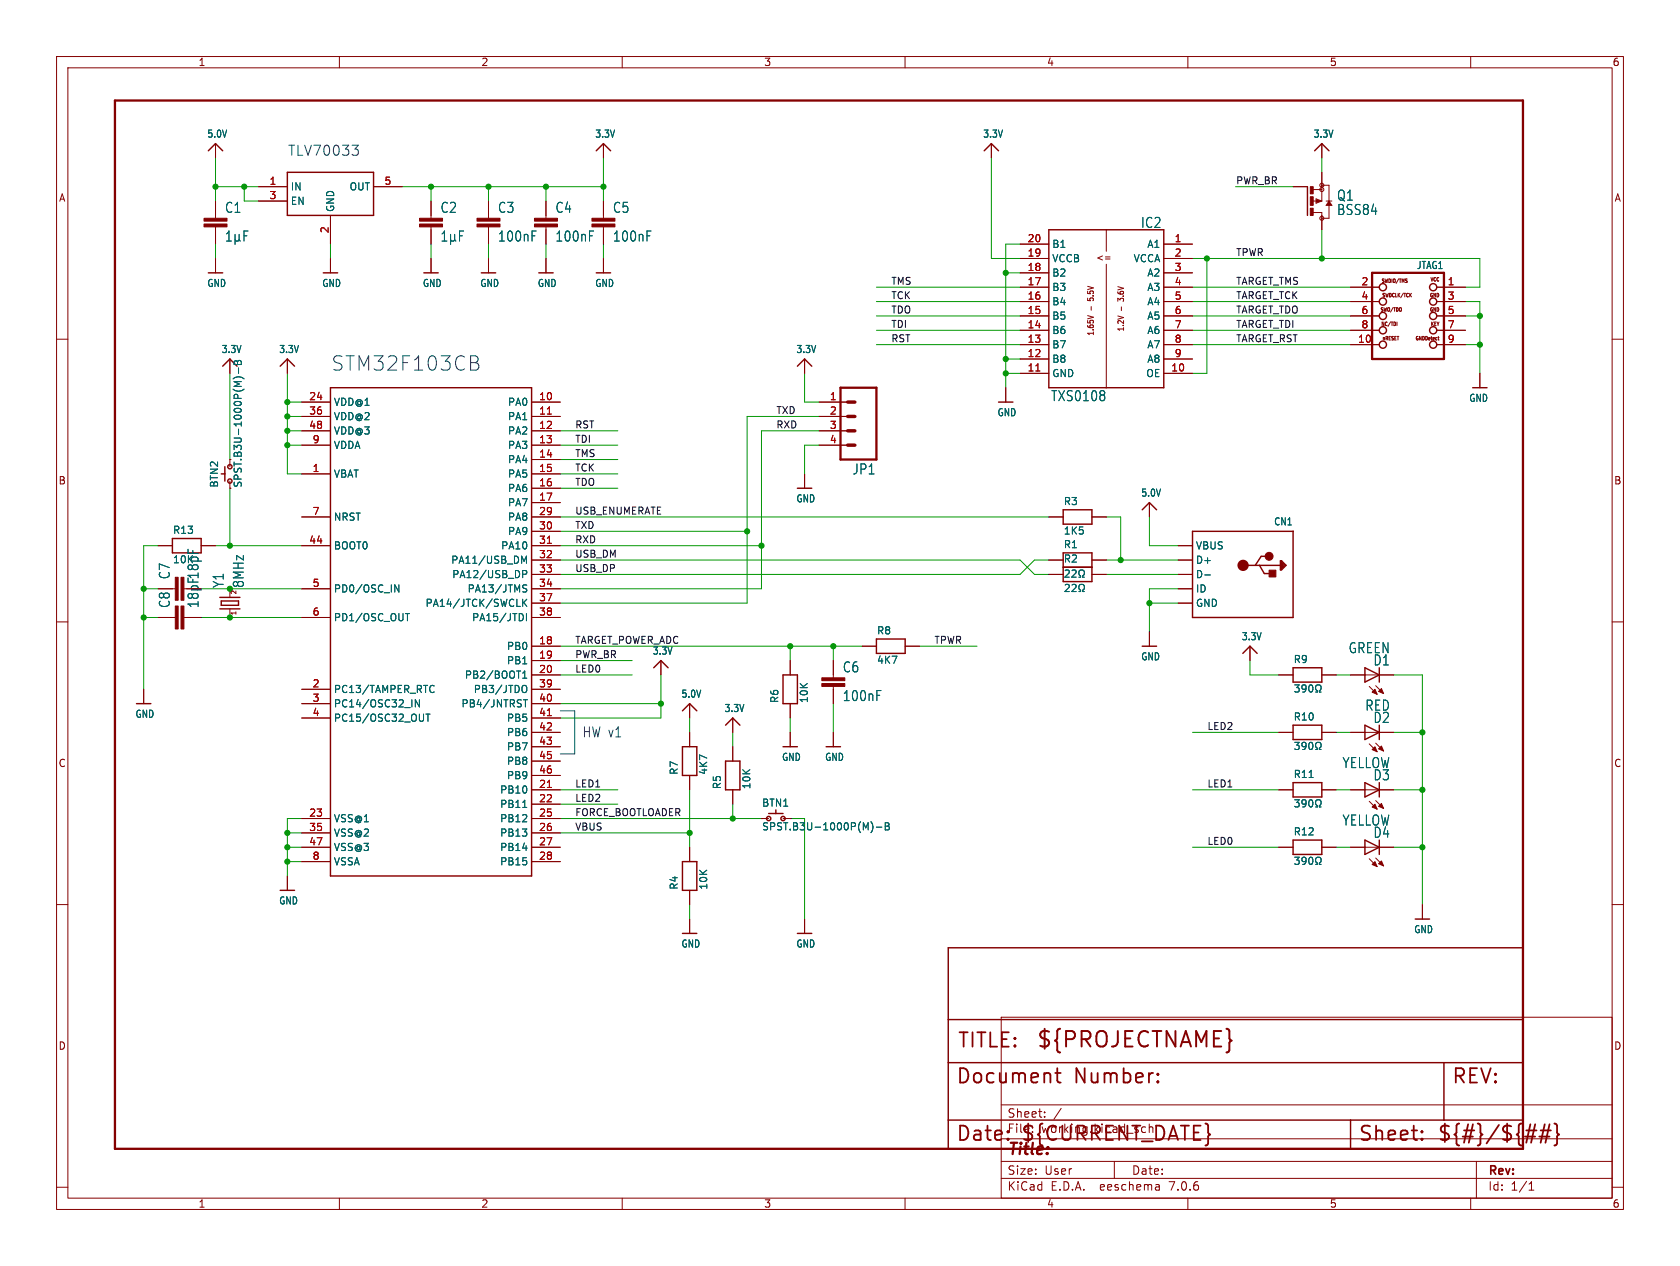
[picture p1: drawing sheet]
<svg xmlns="http://www.w3.org/2000/svg" width="297mm" height="224mm" viewBox="0 0 297 224" stroke-linecap="round" stroke-linejoin="round" font-family="sans-serif">
<g fill="none" stroke="#840000" stroke-width=".18">
<path d="M10 10h277v203.9h-277zM12 12h273v199.9h-273zM60 10v2M110 10v2M160 10v2M210 10v2M260 10v2M38.1 25.4v2.5M38.1 35.6v3M45.7 35.6h5.1M45.7 33h5.1M58.4 38.1v5.1"/>
<path d="M66 33h5.1M76.2 35.6v3M86.4 35.6v3M96.5 35.6v3M106.7 25.4v2.5M106.7 35.6v3M175.3 25.4v2.5M228.6 33h2.5M232.2 37.6h1.5v3M232.2 35.6h1.5M232.2 33.5h1.5M232.7 35.2l1 .4-1 .3z"/>
<path d="M233.7 32.8h1.2v5.8h-1.2M233.7 25.4v2.5M233.7 30.5v5.1M234.4 35.6h1.1M234.9 35.6l.6 .7h-1.1zM10 60h2M38.1 40.1v3.1M38.1 45.7v2.6M58.4 45.7v2.6M76.2 40.1v3.1M76.2 45.7v2.6M86.4 40.1v3.1"/>
<path d="M86.4 45.7v2.6M96.5 40.1v3.1M96.5 45.7v2.6M106.7 40.1v3.1M106.7 45.7v2.6M180.3 43.2h5.1M180.3 58.4h5.1M180.3 55.9h5.1M180.3 53.3h5.1M180.3 50.8h5.1M180.3 48.3h5.1M180.3 45.7h5.1"/>
<path d="M192.3 55.8l1 .3M195.4 45.4h.8M195.4 45.8h.8M195.6 40.6v3.9M195.6 46.7v21.9M205.7 43.2h5.1M205.7 58.4h5.1M205.7 55.9h5.1M205.7 53.3h5.1M205.7 50.8h5.1M205.7 48.3h5.1M205.7 45.7h5.1"/>
<path d="M238.8 58.4h5M238.8 55.9h5M238.8 53.3h5M238.8 50.8h5M247 57v.6M248.7 49.7h.1M248.7 49.3l.1 .1M248.7 49.7v.3M249.3 52.2l.2 .3M249.5 51.9l-.3 .3M254 58.4h5.1M254 55.9h5.1"/>
<path d="M254 53.3h5.1M254 50.8h5.1M254.2 59.7h.2M254.3 59.5v.5l.1 .1M285 60h2M40.6 63.5v2.5M50.8 63.5v2.5M53.3 71.1h5.1M53.3 73.7h5.1M53.3 76.2h5.1M53.3 78.7h5.1M94 71.1h5.1"/>
<path d="M94 73.7h5.1M94 76.2h5.1M94 78.7h5.1M142.2 63.5v2.5M144.8 71.1h5.1M144.8 73.7h5.1M144.8 76.2h5.1M144.8 78.7h5.1M177.8 68.6v2.5M180.3 66h5.1M180.3 63.5h5.1M180.3 61h5.1"/>
<path d="M205.7 66h5.1M205.7 63.5h5.1M205.7 61h5.1M238.8 61h5M254 61h5.1M261.6 66v2.6M27.9 96.5h2.6M35.6 96.5h2.5M40.6 86.4h.1M40.6 81.3h.1M40.6 81.3v1.3M40.6 85.1v1.3"/>
<path d="M53.3 96.5h5.1M53.3 91.4h5.1M53.3 83.8h5.1M94 99.1h5.1M94 96.5h5.1M94 91.4h5.1M94 83.8h5.1M94 81.3h5.1M94 86.4h5.1M94 88.9h5.1M94 94h5.1M142.2 83.8v2.6"/>
<path d="M185.4 99.1h2.6M185.4 91.4h2.6M193 99.1h2.6M193 91.4h2.6M203.2 88.9v2.5M208.3 99.1h2.5M208.3 96.5h2.5M10 110h2M27.9 104.1h3.1M27.9 109.2h3.1M32.5 104.1h.5M32.5 109.2h3.1"/>
<path d="M40.6 109.2h.1M40.6 104.1h.1M40.6 104.1v1.6M40.6 107.7v1.5M53.3 104.1h5.1M53.3 109.2h5.1M94 101.6h5.1M94 106.7h5.1M94 104.1h5.1M94 119.4h5.1M94 114.3h5.1M94 116.8h5.1"/>
<path d="M94 109.2h5.1M116.8 116.8v2.6M139.7 116.8v2.6M147.3 116.8v3.1M152.4 114.3h2.5M160 114.3h2.6M185.4 101.6h2.6M193 101.6h2.6M203.2 111.8v2.5M208.3 101.6h2.5M208.3 106.7h2.5M208.3 104.1h2.5"/>
<path d="M221 114.3v2.5M226.1 119.4h2.5M233.7 119.4h2.5M238.8 119.4h7.6M285 110h2M25.4 121.9v2.6M53.3 121.9h5.1M53.3 124.5h5.1M53.3 127h5.1M94 129.5h5.1M94 139.7h5.1M94 121.9h5.1"/>
<path d="M94 124.5h5.1M94 127h5.1M94 132.1h5.1M94 134.6h5.1M94 137.2h5.1M121.9 124.5v2.5M121.9 129.5v2.6M121.9 137.2v2.5M129.5 127v2.5M129.5 132.1v2.5M129.5 139.7v2.5M139.7 124.5v2.5"/>
<path d="M139.7 129.5v2.6M147.3 121.4v3.1M147.3 129.5v2.6M226.1 129.5h2.5M226.1 139.7h2.5M233.7 129.5h2.5M233.7 139.7h2.5M238.8 129.5h7.6M238.8 139.7h7.6M242.1 131.6l1.4 1.4M242.1 121.4l1.4 1.4M243.2 131.4l1.4 1.4"/>
<path d="M243.2 121.3l1.4 1.4M10 160h2M50.8 154.9v2.6M53.3 149.9h5.1M53.3 144.8h5.1M53.3 147.3h5.1M53.3 152.4h5.1M94 149.9h5.1M94 144.8h5.1M94 142.2h5.1M94 147.3h5.1M94 152.4h5.1"/>
<path d="M121.9 149.9v2.5M121.9 157.5v2.5M134.6 144.8h.1M134.6 144.8h1.3M138.4 144.8h1.3M139.7 144.8h.1M226.1 149.9h2.5M233.7 149.9h2.5M238.8 149.9h7.6M242.1 151.9l1.4 1.4M242.1 141.7l1.4 1.4M243.2 151.8l1.4 1.4"/>
<path d="M243.2 141.6l1.4 1.4M285 160h2M121.9 162.6v2.5M142.2 162.6v2.5M177 179.9h108v32h-108zM251.5 160v2.6M177 195.4h108M184.7 197.5v.1M184.7 196.7v.1M187.6 196l-1.3 2M10 210h2M60 211.9v2"/>
<path d="M110 211.9v2M160 211.9v2M177 208.4h108M177 205.4h108M177 201.4h108M197 205.4v3M204.9 209.6l.1 .9M205 210.4l-.2 .1M205 209.9h-.2M210 211.9v2M260 211.9v2M261 205.4v6.5"/>
<path d="M270.3 210.5h.9M270.3 209.4l.4-.4v1.5M285 210h2"/>
<circle cx="233.7" cy="38.6" r=".36"/>
<circle cx="233.7" cy="33.5" r=".36"/>
<circle cx="233.7" cy="32.8" r=".36"/>
</g>
<g fill="none" stroke="#840000" stroke-width=".25">
<path d="M36.8 26.7l1.3-1.3 1.3 1.3M50.8 30.5h15.2v7.6h-15.2zM105.4 26.7l1.3-1.3 1.2 1.3M174 26.7l1.3-1.3 1.2 1.3M231.1 33v5.1M232.4 26.7l1.3-1.3 1.2 1.3M233.2 35.6l-.4-.2v.3l.5-.1M234.9 35.8l.3 .4h-.5zM36.8 48.3h2.6M57.1 48.3h2.6M74.9 48.3h2.6M85.1 48.3h2.5"/>
<path d="M95.2 48.3h2.6M105.4 48.3h2.5M185.4 40.6h20.3v28h-20.3zM39.4 64.8l1.2-1.3 1.3 1.3M49.5 64.8l1.3-1.3 1.3 1.3M58.4 68.6h35.6v86.3h-35.6zM141 64.8l1.2-1.3 1.3 1.3M176.5 71.1h2.6M260.3 68.6h2.6M30.5 95.3h5.1v2.5h-5.1zM39.1 83.8h.7M39.8 82.6v2.5"/>
<path d="M141 86.4h2.5M188 90.2h5v2.5h-5zM188 97.8h5v5.1h-5zM201.9 90.2l1.3-1.3 1.3 1.3M224 98.4h-1l-1.1 1.6M226.4 99.2h.2l.8 .8-.8 .8h-.2zM226.6 99.2v1.4M228.6 94v15.2h-17.8v-15.2h17.8M38.9 107.7h3.5M38.9 105.7h3.5M39.1 106.3h3.1v.8h-3.1zM115.6 118.1l1.2-1.3 1.3 1.3"/>
<path d="M138.4 119.4h2.6v5.1h-2.6zM154.9 113h5.1v2.6h-5.1zM188 100.3h5M201.9 114.3h2.6M219.7 115.6l1.3-1.3 1.2 1.3M219.8 100h6.6M222.7 100l.8 1.4h1.2M227 100v.2l-.2 .2v-.8l.4 .4M228.6 118.1h5.1v2.6h-5.1zM241.3 118.1l2.5 1.3-2.5 1.3zM243.8 118.1v2.6M24.1 124.5h2.6"/>
<path d="M120.6 132.1h2.6v5.1h-2.6zM120.6 125.7l1.3-1.2 1.3 1.2M128.3 134.6h2.5v5.1h-2.5zM128.3 128.3l1.2-1.3 1.3 1.3M138.4 132.1h2.6M146 132.1h2.6M228.6 128.3h5.1v2.5h-5.1zM228.6 138.4h5.1v2.6h-5.1zM241.3 128.3l2.5 1.2-2.5 1.3zM241.3 138.4l2.5 1.3-2.5 1.3zM243.8 128.3v2.5M243.8 138.4v2.6"/>
<path d="M49.5 157.5h2.6M120.6 152.4h2.6v5.1h-2.6zM135.9 143.9h2.5M137.2 143.3v.6M228.6 148.6h5.1v2.5h-5.1zM241.3 148.6l2.5 1.3-2.5 1.2zM243.8 148.6v2.5M120.6 165.1h2.6M141 165.1h2.5M167.6 167.6h101.6v35.6h-101.6zM250.2 162.6h2.5M167.6 198.1h101.6"/>
<path d="M167.6 180.3h101.6M167.6 188h101.6M238.8 198.1v5.1M255.3 188v10.1"/>
<circle cx="244.5" cy="58.4" r=".63"/>
<circle cx="244.5" cy="55.9" r=".63"/>
<circle cx="244.5" cy="53.3" r=".63"/>
<circle cx="244.5" cy="50.8" r=".63"/>
<circle cx="253.4" cy="50.8" r=".63"/>
<circle cx="253.4" cy="55.9" r=".63"/>
<circle cx="253.4" cy="53.3" r=".63"/>
<circle cx="253.4" cy="58.4" r=".63"/>
<circle cx="244.5" cy="61" r=".63"/>
<circle cx="253.4" cy="61" r=".63"/>
<circle cx="40.6" cy="85.1" r=".38"/>
<circle cx="40.6" cy="82.6" r=".38"/>
<circle cx="135.9" cy="144.8" r=".38"/>
<circle cx="138.4" cy="144.8" r=".38"/>
</g>
<g fill="#840000" stroke="#840000" stroke-width=".18">
<path d="M243.1 132.1l.4 .9-.9-.4z"/>
<path d="M243.7 132.5l.5-.5 .4 .8z"/>
<path d="M243.1 152.4l.4 .9-.9-.4z"/>
<path d="M244.2 152.3l.4 .9-.9-.4z"/>
<path d="M231.6 36.8h.6v1.3h-.6z"/>
<path d="M231.6 34.8h.6v1.5h-.6z"/>
<path d="M231.6 33h.6v1.3h-.6z"/>
<path d="M74.2 39.6h4v.5h-4z"/>
<path d="M74.2 38.6h4v.5h-4z"/>
<path d="M224.4 100.9h1.2v1.2h-1.2z"/>
<path d="M243.1 142.2l.4 .9-.9-.4z"/>
<path d="M244.2 142.1l.4 .9-.9-.4z"/>
<path d="M243.1 121.9l.4 .9-.9-.4z"/>
<path d="M244.2 121.8l.4 .9-.9-.4z"/>
<path d="M84.3 39.6h4.1v.5h-4.1z"/>
<path d="M84.3 38.6h4.1v.5h-4.1z"/>
<path d="M104.6 39.6h4.1v.5h-4.1z"/>
<path d="M104.6 38.6h4.1v.5h-4.1z"/>
<path d="M94.5 39.6h4.1v.5h-4.1z"/>
<path d="M94.5 38.6h4.1v.5h-4.1z"/>
<path d="M145.3 120.9h4.1v.5h-4.1z"/>
<path d="M145.3 119.9h4.1v.5h-4.1z"/>
<path d="M32 107.2h.5v4.1h-.5z"/>
<path d="M31 107.2h.5v4.1h-.5z"/>
<path d="M32 102.1h.5v4.1h-.5z"/>
<path d="M31 102.1h.5v4.1h-.5z"/>
<path d="M36.1 39.6h4v.5h-4z"/>
<path d="M36.1 38.6h4v.5h-4z"/>
<circle cx="224.4" cy="98.4" r=".7"/>
</g>
<path d="M96.8 73.2h.7M183.1 65.6h.7M96.8 96.1h.7M96.8 139.3h.7M96.8 126.6h.7" fill="none" stroke="#a90000" stroke-width=".18"/>
<g fill="none" stroke="#006464" stroke-width=".18">
<path d="M40 42.6h.9M40 41.4l.5-.5v1.7M41.6 42.4l.2 .2h.3l.2-.2M41.6 41.5v1.7M42.3 42.4l.2 .2M42.3 41.5v.9M43.1 41.7h.5M43.9 40.9h-.8v1.7M78.1 42.6h.9M78.1 41.4l.5-.5v1.7M79.7 42.4l.2 .2h.3l.2-.2M79.7 41.5v1.7"/>
<path d="M80.4 42.4l.2 .2M80.4 41.5v.9M81.2 41.7h.5M82 40.9h-.8v1.7M94.1 40.9h.7M104.2 40.9h.7M114.4 40.9h.7M41.2 67a1.46 1.46 0 0 1 1.9 0M41.4 63.9l.3-.1 .3 .3 .1-.3h.3l.3 .2v.5h-1.3zM42 64.1v.4M42.2 65.1v.9M195.2 69.3v.4"/>
<path d="M195.2 70v.7M92.2 98.4l.4 .9 .5-.9v1.2M69.8 103.4l.7 1.3v-1.3M71.7 108.5h.7M72 108.5v1.3M91.4 107.3h.6M92.3 108.6l.2 .5-.2 .6M92.4 120h.7M92.4 119.1l.4-.4v1.3M92.4 101.6l.6-.1 .1-.2v-.3l-.7-.1v1.3M92.4 106v1.3M92.5 104l.5 .2 .1 .3-.2 .2h-.5"/>
<path d="M92.5 103.5h.6M92.6 106.5l.5 .8M93.1 108.5v1.3M93.1 106l-.7 .7M188.3 103.5l.5-.1 .2 .3-.7 .9h.7M188.3 100.9l.5-.1 .2 .4-.7 .9h.7M189.5 103.5l.5-.1 .2 .3-.7 .9h.7M189.5 100.9l.5-.1 .2 .4-.7 .9h.7M190.7 102.1h.3v-.3a.54 .54 0 0 1-.2-.7 .54 .54 0 0 1 .7-.2 .58 .58 0 0 1-.1 .9v.3h.3M190.7 104.6h.3v-.2a.54 .54 0 0 1-.2-.8 .54 .54 0 0 1 .7-.2 .58 .58 0 0 1-.1 1v.2h.3M213 101.7h1M74.1 123.8v1.2l-.7-1.2v1.2"/>
<path d="M75.3 126.3h.7M75.7 126.3v1.3M76.2 121.3l.3-.1 .2 .2M76.7 122.4l-.2 .1-.3-.1M92.5 123.8h.8M92.6 121.2a.43 .43 0 0 1 .5 .5v.4a.43 .43 0 0 1-.5 .4M92.9 123.8v1.2M155 122.1h.7M228.9 121.1h.8l-.4 .5 .3 .1v.6l-.2 .1-.5-.1M228.9 131.3h.8l-.4 .5 .3 .1v.5l-.2 .2-.5-.2M230.9 121.7l-.3 .2h-.2l-.2-.2 .1-.5 .3-.1 .2 .2a.84 .84 0 0 1-.3 1.1h-.2M230.9 131.8l-.3 .3h-.2l-.2-.3 .1-.4 .3-.1 .2 .1a.84 .84 0 0 1-.3 1.2h-.2"/>
<path d="M231.4 137.5h.8M231.5 121.3l.2-.2a.68 .68 0 0 1 .4 .7 .68 .68 0 0 1-.4 .6l-.2-.1-.1-.4zM231.5 131.4l.2-.1a.68 .68 0 0 1 .4 .6 .68 .68 0 0 1-.4 .7l-.2-.2-.1-.3zM232.6 122.4h.3v-.2a.54 .54 0 0 1-.3-.8 .54 .54 0 0 1 .8-.2 .58 .58 0 0 1-.2 1v.2h.3M232.6 132.6h.3v-.3a.54 .54 0 0 1-.3-.7 .54 .54 0 0 1 .8-.2 .58 .58 0 0 1-.2 .9v.3h.3M92.4 142.8h.7M154 145.3a1.46 1.46 0 0 1 0 2M154.9 146.3h1M156.5 145.5h.4l.3 .3-.3 .3 .3 .1v.4l-.2 .2h-.5zM156.5 146.1h.4M228.9 151.6h.8l-.4 .5 .3 .1v.6l-.2 .1-.5-.1M228.9 141.5h.8l-.4 .4 .3 .2v.5l-.2 .1-.5-.1"/>
<path d="M230.9 152.2l-.3 .2h-.2l-.2-.2 .1-.5 .3-.1 .2 .1a.84 .84 0 0 1-.3 1.2h-.2M230.9 142l-.3 .2h-.2l-.2-.2 .1-.5h.3l.2 .1a.84 .84 0 0 1-.3 1.1h-.2M231.6 151.7l.1-.1a.68 .68 0 0 1 .4 .7 .68 .68 0 0 1-.4 .6 .84 .84 0 0 1-.1-1.2zM231.6 141.5h.1a.68 .68 0 0 1 .4 .6 .68 .68 0 0 1-.4 .6 .84 .84 0 0 1-.1-1.2zM232.6 152.9h.3v-.3a.54 .54 0 0 1-.3-.7 .54 .54 0 0 1 .8-.2 .58 .58 0 0 1-.2 .9v.3h.3M232.6 142.7h.3v-.2a.54 .54 0 0 1-.3-.8 .54 .54 0 0 1 .8-.2 .58 .58 0 0 1-.2 1v.2h.3"/>
</g>
<path d="M20.3 17.8h248.9v185.4h-248.9zM242.6 48.3h12.7v15.2h-12.7zM148.6 68.6h6.3v12.7h-6.3z" fill="none" stroke="#840000" stroke-width=".41"/>
<g fill="none" stroke="#840000" stroke-width=".32">
<path d="M186.5 189.8h1M186.9 188.9v2.2l.1 .3 .5 .1M204.7 191.2l.1 .2-.1 .1M204.7 191.2l-.1 .2 .1 .1M204.7 189.9v.2M204.7 191.2v.3M204.7 189.9l.1 .1-.1 .1M204.7 189.9l-.1 .1 .1 .1M269.8 199.9h1.8M271.4 198.9l-.7 3.2M272.4 199.9h1.8M273.1 198.9l-.7 3.2"/>
<path d="M273.9 198.9l-.7 3.2M274.8 198.7l.3 .2 .2 .2v1.2l.3 .4-.3 .3v1.2l-.2 .3-.3 .1M178.2 201.4l.1 .1-.1 .1M251.4 201.4l.1 .1-.1 .1M251.4 201.4l-.1 .1 .1 .1M251.4 200.1v.2M251.4 201.4v.2M251.4 200.1l.1 .1-.1 .1M251.4 200.1l-.1 .1 .1 .1M269.6 201h1.8M272.1 201h1.8"/>
</g>
<circle cx="219.8" cy="100" r=".5" fill="none" stroke="#840000" stroke-width="1"/>
<path d="M149.9 71.1h1.2M149.9 73.7h1.2M149.9 76.2h1.2M149.9 78.7h1.2" fill="none" stroke="#840000" stroke-width=".61"/>
<path d="M62.2 25.7h1.1l-.5 .7M63 26.4l.3 .3v.4l-.3 .4M83.2 62.9h.8a.62 .62 0 0 1 .5 .6 .62 .62 0 0 1-.5 .6M83.2 64.1h.8M84 64.1a.68 .68 0 0 1 .7 .7 .68 .68 0 0 1-.5 .7h-1M99.1 125.7h2.5v7.7h-2.5" fill="none" stroke="#0000c2" stroke-width=".18"/>
<g fill="none" stroke="#009600" stroke-width=".18">
<path d="M38.1 33h7.6M38.1 27.9v7.7M43.2 33v2.6h2.5M71.1 33h35.6M76.2 33v2.6M86.4 33v2.6M96.5 33v2.6M106.7 27.9v7.7M175.3 27.9v17.8h5M218.4 33h10.2M233.7 27.9v2.6M38.1 43.2v2.5"/>
<path d="M58.4 43.2v2.5M76.2 43.2v2.5M86.4 43.2v2.5M96.5 43.2v2.5M106.7 43.2v2.5M154.9 53.3h25.4M154.9 58.4h25.4M154.9 50.8h25.4M154.9 55.9h25.4M177.8 48.3h2.5M180.3 43.2h-2.5v25.4M210.8 53.3h28"/>
<path d="M210.8 58.4h28M210.8 50.8h28M210.8 45.7h50.8v5.1h-2.5M210.8 55.9h28M213.4 45.7v20.3h-2.6M233.7 40.6v5.1M259.1 53.3h2.5v12.7M259.1 55.9h2.5M40.6 66v15.3M50.8 73.7h2.5M50.8 76.2h2.5M50.8 71.1h2.5"/>
<path d="M50.8 78.7h2.5M50.8 66v17.8h2.5M99.1 76.2h10.1M99.1 78.7h10.1M142.2 66v5.1h2.6M144.8 73.7h-12.7v33h-33M144.8 78.7h-2.6v5.1M144.8 76.2h-10.2v27.9h-35.5M154.9 61h25.4M177.8 66h2.5M177.8 63.5h2.5M210.8 61h28"/>
<path d="M259.1 61h2.5M27.9 96.5h-2.5v25.4M38.1 96.5h15.2M40.6 86.4v10.1M99.1 83.8h10.1M99.1 81.3h10.1M99.1 86.4h10.1M99.1 96.5h35.5M99.1 99.1h81.2l2.6 2.5h2.5M99.1 94h33M99.1 91.4h86.3M185.4 99.1h-2.5l-2.6 2.5h-81.2"/>
<path d="M195.6 99.1h12.7M195.6 91.4h2.5v7.7M203.2 91.4v5.1h5.1M25.4 104.1h2.5M25.4 109.2h2.5M35.6 104.1h17.7M35.6 109.2h17.7M99.1 119.4h12.7M99.1 114.3h53.3M99.1 116.8h12.7M116.8 119.4v7.6h-17.7M139.7 114.3v2.5"/>
<path d="M147.3 114.3v2.5M162.6 114.3h10.1M195.6 101.6h12.7M203.2 106.7h5.1M208.3 104.1h-5.1v7.7M221 116.8v2.6h5.1M236.2 119.4h2.6M246.4 119.4h5.1v40.6M99.1 139.7h10.1M99.1 124.5h17.7M121.9 127v2.5M121.9 139.7v10.2"/>
<path d="M129.5 129.5v2.6M139.7 127v2.5M147.3 124.5v5M210.8 129.5h15.3M210.8 139.7h15.3M236.2 129.5h2.6M236.2 139.7h2.6M246.4 129.5h5.1M246.4 139.7h5.1M50.8 149.9h2.5M50.8 152.4h2.5M50.8 147.3h2.5"/>
<path d="M53.3 144.8h-2.5v10.1M99.1 142.2h10.1M99.1 144.8h35.5M99.1 147.3h22.8M129.5 142.2v2.6M139.7 144.8h2.5v17.8M210.8 149.9h15.3M236.2 149.9h2.6M246.4 149.9h5.1M121.9 160v2.6"/>
</g>
<g fill="#009600" stroke="#009600" stroke-width=".18">
<circle cx="261.6" cy="55.9" r=".46"/>
<circle cx="261.6" cy="61" r=".46"/>
<circle cx="233.7" cy="45.7" r=".46"/>
<circle cx="203.2" cy="106.7" r=".46"/>
<circle cx="198.1" cy="99.1" r=".46"/>
<circle cx="129.5" cy="144.8" r=".46"/>
<circle cx="177.8" cy="48.3" r=".46"/>
<circle cx="213.4" cy="45.7" r=".46"/>
<circle cx="177.8" cy="63.5" r=".46"/>
<circle cx="177.8" cy="66" r=".46"/>
<circle cx="251.5" cy="149.9" r=".46"/>
<circle cx="251.5" cy="139.7" r=".46"/>
<circle cx="251.5" cy="129.5" r=".46"/>
<circle cx="106.7" cy="33" r=".46"/>
<circle cx="132.1" cy="94" r=".46"/>
<circle cx="134.6" cy="96.5" r=".46"/>
<circle cx="76.2" cy="33" r=".46"/>
<circle cx="38.1" cy="33" r=".46"/>
<circle cx="43.2" cy="33" r=".46"/>
<circle cx="96.5" cy="33" r=".46"/>
<circle cx="86.4" cy="33" r=".46"/>
<circle cx="116.8" cy="124.5" r=".46"/>
<circle cx="121.9" cy="147.3" r=".46"/>
<circle cx="139.7" cy="114.3" r=".46"/>
<circle cx="147.3" cy="114.3" r=".46"/>
<circle cx="25.4" cy="109.2" r=".46"/>
<circle cx="50.8" cy="149.9" r=".46"/>
<circle cx="50.8" cy="152.4" r=".46"/>
<circle cx="40.6" cy="96.5" r=".46"/>
<circle cx="40.6" cy="104.1" r=".46"/>
<circle cx="40.6" cy="109.2" r=".46"/>
<circle cx="50.8" cy="147.3" r=".46"/>
<circle cx="25.4" cy="104.1" r=".46"/>
<circle cx="50.8" cy="78.7" r=".46"/>
<circle cx="50.8" cy="73.7" r=".46"/>
<circle cx="50.8" cy="76.2" r=".46"/>
<circle cx="50.8" cy="71.1" r=".46"/>
</g>
<text font-size="3.8" fill="#840000" x="183.1" y="185.7">${PROJECTNAME}</text>
<text font-size="3.5" fill="#0000c2" x="58.4" y="65.8">STM32F103CB</text>
<g font-size="3.5" fill="#840000">
<text x="169.2" y="185.7">TITLE:</text>
<text x="168.9" y="192.1">Document</text>
<text x="189.9" y="192.1">Number:</text>
<text x="256.5" y="192.1">REV:</text>
<text x="168.9" y="202.2">Date:</text>
<text x="180.3" y="202.2">${CURRENT_DATE}</text>
<text x="240" y="202.2">Sheet:</text>
<text x="254" y="202.2">${#}/${##}</text>
</g>
<text font-size="2.8" fill="#840000" x="178" y="204.8">Title:</text>
<g font-size="2.5" fill="#0000c2">
<text x="50.8" y="27.7">TLV70033</text>
<text x="102.9" y="130.6">HW v1</text>
</g>
<g font-size="2.5" fill="#006464">
<text x="236.3" y="35.7">Q1</text>
<text x="39.7" y="37.9">C1</text>
<text x="77.8" y="37.9">C2</text>
<text x="87.9" y="37.9">C3</text>
<text x="98.1" y="37.9">C4</text>
<text x="108.3" y="37.9">C5</text>
<text x="201.6" y="40.5">IC2</text>
<text x="236.3" y="38.2">BSS84</text>
<text x="87.9" y="42.9">100nF</text>
<text x="98.1" y="42.9">100nF</text>
<text x="108.3" y="42.9">100nF</text>
<text x="185.7" y="71.2">TXS0108</text>
<text x="150.6" y="84.1">JP1</text>
<text x="30.2" y="107.6" transform="rotate(-90 30.2 107.6)">C8</text>
<text x="30.2" y="102.6" transform="rotate(-90 30.2 102.6)">C7</text>
<text x="39.8" y="104.1" transform="rotate(-90 39.8 104.1)">Y1</text>
<text x="43.3" y="104.1" transform="rotate(-90 43.3 104.1)">8MHz</text>
<text x="148.9" y="119.1">C6</text>
<text x="238.3" y="115.8">GREEN</text>
<text x="242.7" y="117.9">D1</text>
<text x="148.9" y="124.2">100nF</text>
<text x="241.3" y="125.9">RED</text>
<text x="242.7" y="128.1">D2</text>
<text x="237.2" y="136.1">YELLOW</text>
<text x="242.7" y="138.2">D3</text>
<text x="237.2" y="146.2">YELLOW</text>
<text x="242.7" y="148.4">D4</text>
</g>
<text font-size="2.5" fill="#840000" x="35.3" y="107.6" transform="rotate(-90 35.3 107.6)">18pF18pF</text>
<g font-size="2.1" fill="#840000">
<text x="178" y="197.9">Sheet:</text>
<text x="178" y="200.6">File:</text>
<text x="184.1" y="200.6">working.kicad_sch</text>
<text x="178" y="208">Size:</text>
<text x="184.7" y="208">User</text>
<text x="200" y="208">Date:</text>
<text x="263" y="208.2">Rev:</text>
<text x="178" y="210.8">KiCad</text>
<text x="185.7" y="210.8">E.D.A.</text>
<text x="194.6" y="210.8">eeschema</text>
<text x="207" y="210.8">7.0.6</text>
<text x="263" y="210.8">Id:</text>
<text x="267.1" y="210.8">1/1</text>
</g>
<g font-size="1.8" fill="#840000">
<text x="35" y="11.9">1</text>
<text x="85" y="11.9">2</text>
<text x="135" y="11.9">3</text>
<text x="185" y="11.9">4</text>
<text x="235" y="11.9">5</text>
<text x="285" y="11.9">6</text>
<text x="10.3" y="35.9">A</text>
<text x="285.3" y="35.9">A</text>
<text x="193.7" y="46.4">&lt;=</text>
<text x="10.3" y="85.9">B</text>
<text x="285.3" y="85.9">B</text>
<text x="10.3" y="135.9">C</text>
<text x="285.3" y="135.9">C</text>
<text x="10.3" y="185.9">D</text>
<text x="285.3" y="185.9">D</text>
<text x="35" y="213.8">1</text>
<text x="85" y="213.8">2</text>
<text x="135" y="213.8">3</text>
<text x="185" y="213.8">4</text>
<text x="235" y="213.8">5</text>
<text x="285" y="213.8">6</text>
</g>
<g font-size="1.8" fill="#006464">
<text x="36.5" y="24.6">5.0V</text>
<text x="105.1" y="24.6">3.3V</text>
<text x="173.7" y="24.6">3.3V</text>
<text x="232.1" y="24.6">3.3V</text>
<text x="51.3" y="33.9">IN</text>
<text x="61.7" y="33.9">OUT</text>
<text x="51.3" y="36.4">EN</text>
<text x="59.3" y="37.6" transform="rotate(-90 59.3 37.6)">GND</text>
<text x="185.9" y="46.6">VCCB</text>
<text x="185.9" y="44">B1</text>
<text x="200.3" y="46.6">VCCA</text>
<text x="202.7" y="44">A1</text>
<text x="250.4" y="47.8">JTAG1</text>
<text x="36.5" y="51">GND</text>
<text x="56.9" y="51">GND</text>
<text x="74.6" y="51">GND</text>
<text x="84.8" y="51">GND</text>
<text x="95" y="51">GND</text>
<text x="105.1" y="51">GND</text>
<text x="185.9" y="51.7">B3</text>
<text x="185.9" y="49.1">B2</text>
<text x="202.7" y="49.1">A2</text>
<text x="202.7" y="51.7">A3</text>
<text x="185.9" y="59.3">B6</text>
<text x="185.9" y="56.7">B5</text>
<text x="185.9" y="54.2">B4</text>
<text x="202.7" y="54.2">A4</text>
<text x="202.7" y="56.7">A5</text>
<text x="202.7" y="59.3">A6</text>
<text x="39.1" y="62.7">3.3V</text>
<text x="49.2" y="62.7">3.3V</text>
<text x="140.7" y="62.7">3.3V</text>
<text x="185.9" y="64.4">B8</text>
<text x="185.9" y="61.8">B7</text>
<text x="202.7" y="61.8">A7</text>
<text x="202.7" y="64.4">A8</text>
<text x="58.9" y="72">VDD@1</text>
<text x="89.7" y="72">PA0</text>
<text x="185.9" y="66.9">GND</text>
<text x="202.5" y="66.9">OE</text>
<text x="259.6" y="71.3">GND</text>
<text x="58.9" y="74.5">VDD@2</text>
<text x="58.9" y="77.1">VDD@3</text>
<text x="89.7" y="74.5">PA1</text>
<text x="89.7" y="77.1">PA2</text>
<text x="176.2" y="73.8">GND</text>
<text x="58.9" y="79.6">VDDA</text>
<text x="89.7" y="79.6">PA3</text>
<text x="89.7" y="82.1">PA4</text>
<text x="38.7" y="86.4" transform="rotate(-90 38.7 86.4)">BTN2</text>
<text x="42.9" y="86.4" transform="rotate(-90 42.9 86.4)">SPST.B3U-1000P(M)-B</text>
<text x="58.9" y="84.7">VBAT</text>
<text x="89.7" y="84.7">PA5</text>
<text x="89.7" y="87.2">PA6</text>
<text x="89.7" y="89.8">PA7</text>
<text x="140.7" y="89.1">GND</text>
<text x="188" y="89.5">R3</text>
<text x="201.6" y="88.1">5.0V</text>
<text x="30.5" y="94.6">R13</text>
<text x="58.9" y="92.3">NRST</text>
<text x="89.7" y="92.3">PA8</text>
<text x="89.7" y="94.8">PA9</text>
<text x="188" y="94.8">1K5</text>
<text x="225.1" y="93.1">CN1</text>
<text x="30.5" y="99.8">10K</text>
<text x="58.9" y="97.4">BOOT0</text>
<text x="79.7" y="99.9">PA11/USB_DM</text>
<text x="88.5" y="97.4">PA10</text>
<text x="188" y="99.7">R2</text>
<text x="188" y="97.2">R1</text>
<text x="211.3" y="99.9">D+</text>
<text x="211.3" y="97.4">VBUS</text>
<text x="58.9" y="105">PD0/OSC_IN</text>
<text x="75.1" y="107.5">PA14/JTCK/SWCLK</text>
<text x="79.8" y="102.5">PA12/USB_DP</text>
<text x="82.6" y="105">PA13/JTMS</text>
<text x="211.3" y="102.5">D-</text>
<text x="211.3" y="107.5">GND</text>
<text x="211.3" y="105">ID</text>
<text x="58.9" y="110.1">PD1/OSC_OUT</text>
<text x="83.4" y="110.1">PA15/JTDI</text>
<text x="154.9" y="112.4">R8</text>
<text x="219.4" y="113.5">3.3V</text>
<text x="89.5" y="115.2">PB0</text>
<text x="89.5" y="117.7">PB1</text>
<text x="115.3" y="116">3.3V</text>
<text x="154.9" y="117.6">4K7</text>
<text x="201.6" y="117">GND</text>
<text x="228.6" y="117.5">R9</text>
<text x="58.9" y="122.8">PC13/TAMPER_RTC</text>
<text x="58.9" y="125.3">PC14/OSC32_IN</text>
<text x="81.5" y="125.3">PB4/JNTRST</text>
<text x="82.1" y="120.2">PB2/BOOT1</text>
<text x="83.7" y="122.8">PB3/JTDO</text>
<text x="120.4" y="123.6">5.0V</text>
<text x="137.8" y="124.5" transform="rotate(-90 137.8 124.5)">R6</text>
<text x="143" y="124.5" transform="rotate(-90 143 124.5)">10K</text>
<text x="23.8" y="127.2">GND</text>
<text x="58.9" y="127.9">PC15/OSC32_OUT</text>
<text x="89.5" y="127.9">PB5</text>
<text x="89.5" y="130.4">PB6</text>
<text x="128" y="126.2">3.3V</text>
<text x="228.6" y="127.6">R10</text>
<text x="89.5" y="132.9">PB7</text>
<text x="89.5" y="135.5">PB8</text>
<text x="120" y="137.2" transform="rotate(-90 120 137.2)">R7</text>
<text x="125.2" y="137.2" transform="rotate(-90 125.2 137.2)">4K7</text>
<text x="138.1" y="134.8">GND</text>
<text x="145.8" y="134.8">GND</text>
<text x="228.6" y="137.8">R11</text>
<text x="88.3" y="140.6">PB10</text>
<text x="88.3" y="143.1">PB11</text>
<text x="89.5" y="138">PB9</text>
<text x="127.6" y="139.7" transform="rotate(-90 127.6 139.7)">R5</text>
<text x="132.9" y="139.7" transform="rotate(-90 132.9 139.7)">10K</text>
<text x="134.6" y="142.9">BTN1</text>
<text x="58.9" y="145.6">VSS@1</text>
<text x="58.9" y="148.2">VSS@2</text>
<text x="88.3" y="145.6">PB12</text>
<text x="88.3" y="148.2">PB13</text>
<text x="134.6" y="147.1">SPST.B3U-1000P(M)-B</text>
<text x="228.6" y="148">R12</text>
<text x="58.9" y="150.7">VSS@3</text>
<text x="58.9" y="153.3">VSSA</text>
<text x="88.3" y="150.7">PB14</text>
<text x="88.3" y="153.3">PB15</text>
<text x="49.2" y="160.2">GND</text>
<text x="120" y="157.5" transform="rotate(-90 120 157.5)">R4</text>
<text x="125.2" y="157.5" transform="rotate(-90 125.2 157.5)">10K</text>
<text x="120.4" y="167.8">GND</text>
<text x="140.7" y="167.8">GND</text>
<text x="249.9" y="165.3">GND</text>
</g>
<g font-size="1.8" fill="#a90000">
<text x="47.6" y="32.8">1</text>
<text x="47.6" y="35.3">3</text>
<text x="67.9" y="32.8">5</text>
<text x="58.2" y="41.3" transform="rotate(-90 58.2 41.3)">2</text>
<text x="181.6" y="45.5">19</text>
<text x="181.6" y="42.9">20</text>
<text x="207.6" y="42.9">1</text>
<text x="207.6" y="45.5">2</text>
<text x="181.6" y="53.1">16</text>
<text x="181.6" y="50.5">17</text>
<text x="181.6" y="48">18</text>
<text x="207.6" y="48">3</text>
<text x="207.6" y="50.5">4</text>
<text x="207.6" y="53.1">5</text>
<text x="240.6" y="50.5">2</text>
<text x="240.6" y="53.1">4</text>
<text x="255.8" y="50.5">1</text>
<text x="255.8" y="53.1">3</text>
<text x="181.6" y="58.2">14</text>
<text x="181.6" y="55.6">15</text>
<text x="207.6" y="55.6">6</text>
<text x="207.6" y="58.2">7</text>
<text x="240.6" y="55.6">6</text>
<text x="240.6" y="58.2">8</text>
<text x="255.8" y="55.6">5</text>
<text x="255.8" y="58.2">7</text>
<text x="181.6" y="65.8">11</text>
<text x="181.6" y="63.2">12</text>
<text x="181.6" y="60.7">13</text>
<text x="207" y="65.8">10</text>
<text x="207.6" y="60.7">8</text>
<text x="207.6" y="63.2">9</text>
<text x="240" y="60.7">10</text>
<text x="255.8" y="60.7">9</text>
<text x="54.6" y="70.9">24</text>
<text x="95.2" y="70.9">10</text>
<text x="146.6" y="70.9">1</text>
<text x="54.6" y="73.4">36</text>
<text x="54.6" y="75.9">48</text>
<text x="95.2" y="73.4">11</text>
<text x="95.2" y="75.9">12</text>
<text x="146.6" y="73.4">2</text>
<text x="146.6" y="75.9">3</text>
<text x="55.2" y="83.6">1</text>
<text x="55.2" y="78.5">9</text>
<text x="95.2" y="78.5">13</text>
<text x="95.2" y="81">14</text>
<text x="95.2" y="83.6">15</text>
<text x="146.6" y="78.5">4</text>
<text x="95.2" y="86.1">16</text>
<text x="95.2" y="88.6">17</text>
<text x="55.2" y="91.2">7</text>
<text x="95.2" y="91.2">29</text>
<text x="95.2" y="93.7">30</text>
<text x="54.6" y="96.3">44</text>
<text x="95.2" y="96.3">31</text>
<text x="95.2" y="98.8">32</text>
<text x="95.2" y="101.3">33</text>
<text x="55.2" y="103.9">5</text>
<text x="95.2" y="103.9">34</text>
<text x="95.2" y="106.4">37</text>
<text x="55.2" y="109">6</text>
<text x="95.2" y="109">38</text>
<text x="95.2" y="114">18</text>
<text x="95.2" y="116.6">19</text>
<text x="95.2" y="119.1">20</text>
<text x="55.2" y="121.7">2</text>
<text x="55.2" y="124.2">3</text>
<text x="95.2" y="121.7">39</text>
<text x="95.2" y="124.2">40</text>
<text x="55.2" y="126.7">4</text>
<text x="95.2" y="126.7">41</text>
<text x="95.2" y="129.3">42</text>
<text x="95.2" y="131.8">43</text>
<text x="95.2" y="134.4">45</text>
<text x="95.2" y="136.9">46</text>
<text x="95.2" y="139.4">21</text>
<text x="95.2" y="142">22</text>
<text x="54.6" y="144.5">23</text>
<text x="54.6" y="147.1">35</text>
<text x="54.6" y="149.6">47</text>
<text x="95.2" y="144.5">25</text>
<text x="95.2" y="147.1">26</text>
<text x="95.2" y="149.6">27</text>
<text x="55.2" y="152.1">8</text>
<text x="95.2" y="152.1">28</text>
</g>
<g font-size="1.7" fill="#0f0f0f">
<text x="218.4" y="32.7">PWR_BR</text>
<text x="218.4" y="45.4">TPWR</text>
<text x="157.5" y="50.5">TMS</text>
<text x="157.5" y="53">TCK</text>
<text x="218.4" y="50.5">TARGET_TMS</text>
<text x="218.4" y="53">TARGET_TCK</text>
<text x="157.5" y="55.5">TDO</text>
<text x="157.5" y="58.1">TDI</text>
<text x="218.4" y="58.1">TARGET_TDI</text>
<text x="218.4" y="55.5">TARGET_TDO</text>
<text x="157.5" y="60.6">RST</text>
<text x="218.4" y="60.6">TARGET_RST</text>
<text x="101.6" y="75.9">RST</text>
<text x="137.2" y="73.3">TXD</text>
<text x="137.2" y="75.9">RXD</text>
<text x="101.6" y="83.5">TCK</text>
<text x="101.6" y="78.4">TDI</text>
<text x="101.6" y="80.9">TMS</text>
<text x="101.6" y="86">TDO</text>
<text x="101.6" y="91.1">USB_ENUMERATE</text>
<text x="101.6" y="93.6">TXD</text>
<text x="101.6" y="101.3">USB_DP</text>
<text x="101.6" y="98.7">USB_DM</text>
<text x="101.6" y="96.2">RXD</text>
<text x="101.6" y="114">TARGET_POWER_ADC</text>
<text x="165.1" y="114">TPWR</text>
<text x="101.6" y="119">LED0</text>
<text x="101.6" y="116.5">PWR_BR</text>
<text x="213.4" y="129.2">LED2</text>
<text x="101.6" y="139.4">LED1</text>
<text x="101.6" y="141.9">LED2</text>
<text x="213.4" y="139.4">LED1</text>
<text x="101.6" y="147">VBUS</text>
<text x="101.6" y="144.4">FORCE_BOOTLOADER</text>
<text x="213.4" y="149.5">LED0</text>
</g>
<g font-size="1.4" fill="#840000">
<text x="193.6" y="52.9" transform="rotate(-90 193.6 52.9)">5.5V</text>
<text x="198.9" y="53" transform="rotate(-90 198.9 53)">3.6V</text>
<text x="193.6" y="59.5" transform="rotate(-90 193.6 59.5)">1.65V</text>
<text x="193.6" y="54.9" transform="rotate(-90 193.6 54.9)">-</text>
<text x="198.9" y="58.7" transform="rotate(-90 198.9 58.7)">1.2V</text>
<text x="198.9" y="55" transform="rotate(-90 198.9 55)">-</text>
</g>
<g font-size="1.2" fill="#840000">
<text x="42" y="105.2" transform="rotate(-90 42 105.2)">2</text>
<text x="42" y="108.9" transform="rotate(-90 42 108.9)">1</text>
</g>
<g font-size=".9" fill="#840000">
<text x="244.1" y="50.2">SWDIO/TMS</text>
<text x="244.2" y="52.8">SWDCLK/TCK</text>
<text x="252.6" y="52.8">GND</text>
<text x="252.7" y="50">VCC</text>
<text x="243.9" y="55.3">SWO/TDO</text>
<text x="244" y="57.9">NC/TDI</text>
<text x="252.6" y="55.3">GND</text>
<text x="252.8" y="57.9">KEY</text>
<text x="244.2" y="60.4">nRESET</text>
<text x="250.1" y="60.4">GNDDetect</text>
</g>
</svg>
